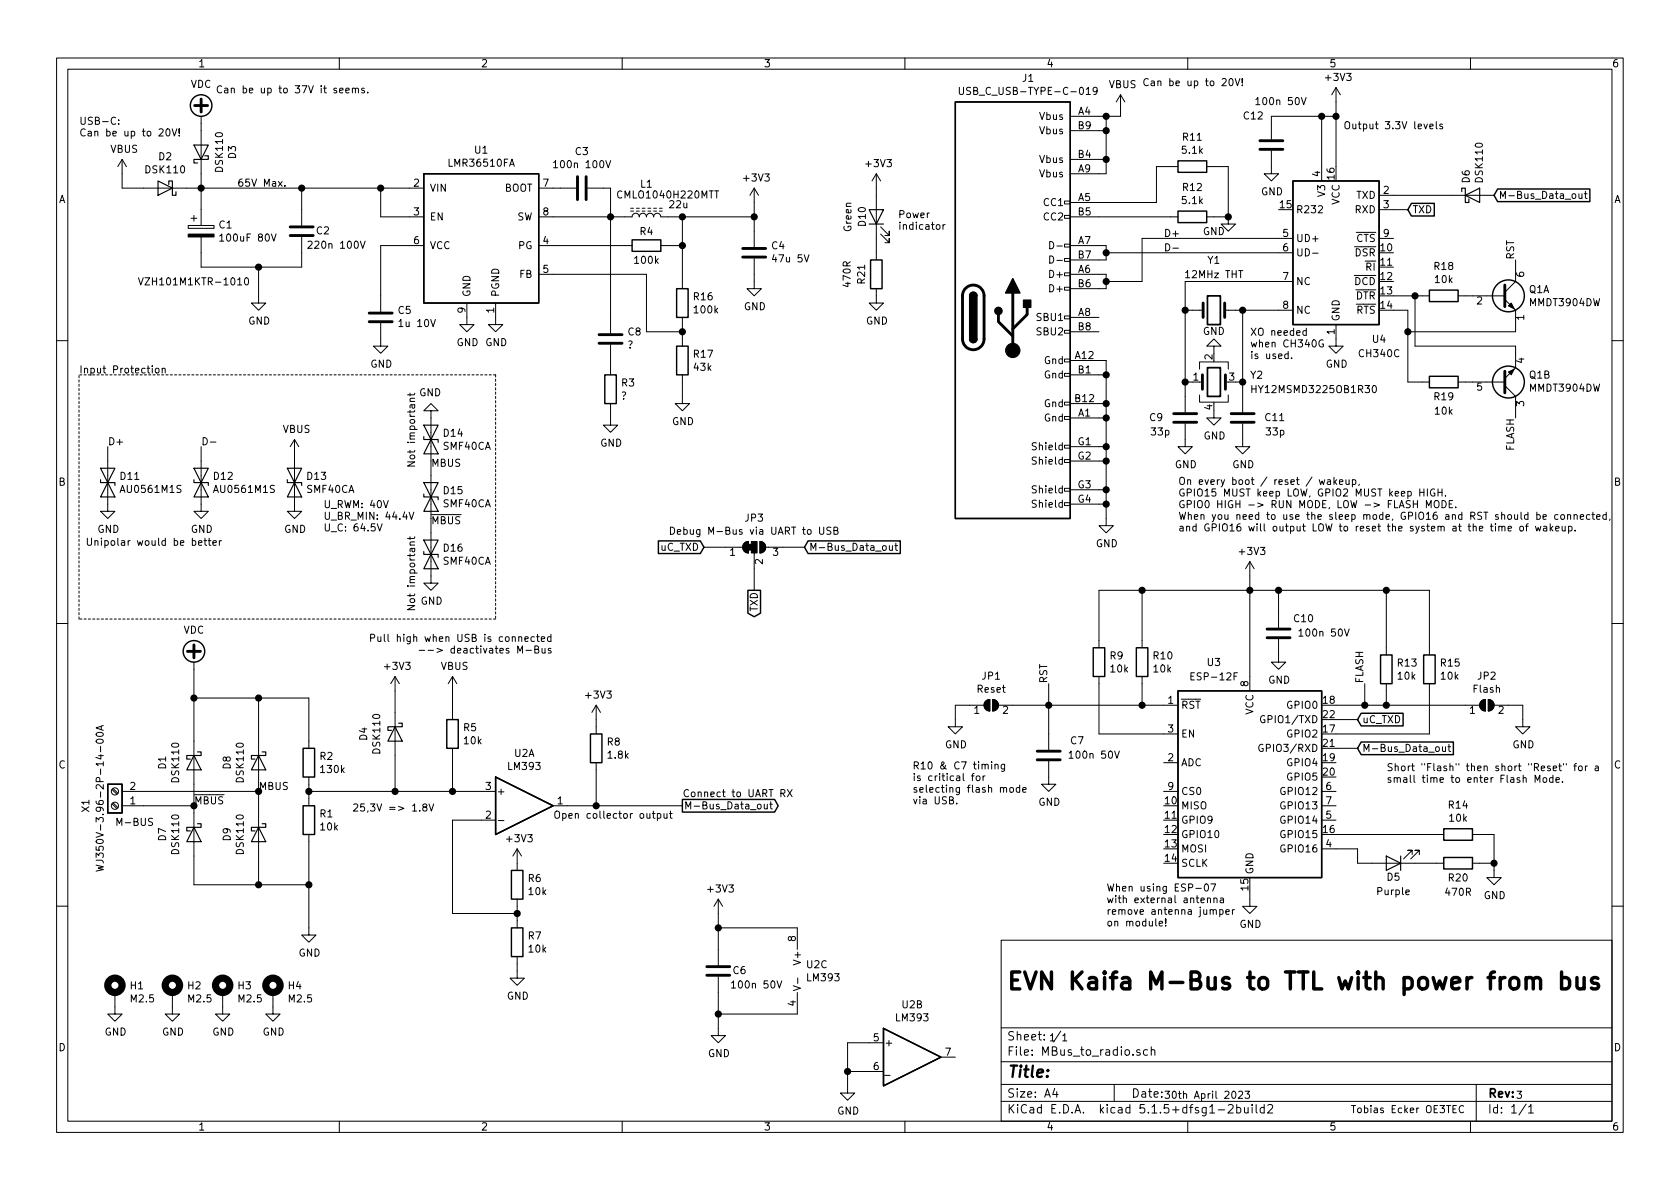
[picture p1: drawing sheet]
<svg xmlns="http://www.w3.org/2000/svg" width="297mm" height="210mm" viewBox="0 0 297 210" stroke-linecap="round" stroke-linejoin="round" font-family="sans-serif">
<g fill="none" stroke="#000" stroke-width=".18">
<path d="M10 10.3h277v189.9h-277zM12 12.2h273v186.1h-273zM60 10.3v1.9M60 16l.7-.1-.1-.3h-.4l-.2 .2 .1 .6h.5M61.1 16l.6-.1v-.3h-.4l-.2 .2 .1 .6h.5M62.3 15.7l.2-.1h.3v.8M62.3 15.6v.8M62.8 15.8l.2-.2h.3l.1 .8M64.4 15.6h-.3l-.2 .2 .1 .1 .4 .2v.3h-.5M65 16.3v.1M110 10.3v1.9M160 10.3v1.9"/>
<path d="M169.6 15.4v1.1l.2 .2h.4l.2-.2v-1.1M194 16l-.2 .2h-.3l-.2-.2v-.4l.2-.2h.3l.2 .3a.97 .97 0 0 1-.2 1h-.4M198.1 16.8v3.8h-8.9M198.1 16.8l-.7 1.2M198.1 16.8l.8 1.2M210 10.3v1.9M216.1 14l.5-.1 .2 .3-.8 1h.8M217.4 14l.2-.1a.69 .69 0 0 1 .4 .6 .69 .69 0 0 1-.4 .7l-.3-.3v-.2zM218.4 13.9l.4 1.3 .4-1.3M219.7 15v.2M219.7 13.9v.8M222 17.6l.4-.4v1.3"/>
<path d="M222 18.5h.8M230.1 17.2l.4 1.3 .4-1.3M236.2 15.5v14M236.2 15.5l-.7 1.3M236.2 15.5l.8 1.3M260 10.3v1.9M20.4 20.8a.6 .6 0 0 0-.8 .5 .6 .6 0 0 0 .6 .7l.2-.1M21 21.9v.1M21 21.2v.1M21.6 28.2v5.1h53.3M21.6 28.2l-.8 1.3M21.6 28.2l.8 1.3"/>
<path d="M28.1 22.9l.5-.1 .3 .3-.8 .9h.8M29.5 22.9l.1-.1a.69 .69 0 0 1 .5 .6 .69 .69 0 0 1-.5 .6l-.2-.2-.1-.2zM30.4 22.8l.4 1.2 .5-1.2M31.7 23.9v.1M31.7 22.8v.8M33.3 39.9h4.5v.5h-4.5zM33.8 38.6h1M34.3 38.1v1M35.6 20.6v19.3M49.2 32.1l.7 .8M49.9 32.1l-.7 .8M50.4 32.8v.1"/>
<path d="M53.3 33.3v6.6M67.3 33.3v5h7.6M95.2 38.3h16.6a.63 .63 0 0 1 .6-.6 .63 .63 0 0 1 .6 .6 .63 .63 0 0 1 .7-.6 .63 .63 0 0 1 .6 .6 .63 .63 0 0 1 .6-.6 .63 .63 0 0 1 .7 .6 .63 .63 0 0 1 .6-.6 .63 .63 0 0 1 .6 .6h16.5M95.2 33.3h6.7M97.9 28.7l.3-.3v1.3M97.9 29.7h.7M103.9 33.3h4v25.6M107.1 28.4l.4 1.3 .5-1.3M111.5 37.3h.5M111.5 36.8h.5M112.5 37.3h.5M112.5 36.8h.5"/>
<path d="M113.5 37.3h.5M113.5 36.8h.5M114.6 37.3h.5M114.6 36.8h.5M115.6 37.3h.5M115.6 36.8h.5M116.6 37.3h.5M116.6 36.8h.5M120.6 38.3v12.7M133.3 33.3v10.4M133.3 33.3l-.7 1.2M133.3 33.3l.8 1.2"/>
<path d="M154.9 30.7v15.3M154.9 30.7l-.7 1.3M154.9 30.7l.8 1.3M165.6 39.8l.2-.1 .3 .1 .1 .5-.1 .2-.3 .1-.2-.2zM166.7 39.7v.9M167.1 39.7l-.4 .2M188.2 38.1h1v.5h-1zM188.2 35.6h1v.5h-1zM189.2 38.3h19.1M189.2 28.2h6.4M189.2 23.1h6.4M195.6 20.6v10.1h-6.4"/>
<path d="M208.3 29.5h-3.8v6.3h-15.3M213.4 38.3h3.8M213.4 29.5h3.8v8.8M217.2 38.3v1.3h1.2l-1.2 1.3-1.3-1.3h1.3M224.8 26.7v4h1.3l-1.3 1.3-1.3-1.3h1.3M233.7 20.6v11.4M236.2 20.6h-11.4v4M243.8 34.5h20.4M243.8 37.1h5.1M252.8 22.3l.6-.1-.1-.2-.3-.1-.2 .2 .1 .6h.4M253.9 21.5v1.1l.2 .2M255 22l-.3-.1-.1 .2v.2l.4 .1v.3h-.4"/>
<path d="M279.2 34.3v.7l.3 .1 .2-.1M279.7 34.3v.8M280.1 34.3h.5M280.3 33.8v1.1l.3 .2M24.5 49.1l.4 1.3 .4-1.3M35.6 41.9v5.3h17.7v-5.3M38.8 41.7l.4-.3v1.2M38.8 42.6h.8M43.4 49.2l.1-.1a.69 .69 0 0 1 .5 .7 .69 .69 0 0 1-.5 .6l-.2-.2-.1-.3zM45.7 47.2v6.4h1.3l-1.3 1.3-1.3-1.3h1.3M48 41.4l.4 1.2 .4-1.2M54.5 42.8l.4-.2 .3 .4-.8 .9h.8"/>
<path d="M63.7 42.6l.4 1.3 .5-1.3M67.3 57.1v4.1h1.3l-1.3 1.3-1.3-1.3h1.3M74.9 43.4h-7.6v11.7M82.5 53.6v3.8h1.3l-1.3 1.3-1.2-1.3h1.2M87.6 53.6v3.8h1.3l-1.3 1.3-1.2-1.3h1.2M95.2 43.4h16.6M95.2 48.5h19.1v10.2h6.3M116.8 43.4h3.8M120.6 56.1v5.1M133.3 45.7v5.3h1.3l-1.3 1.3-1.2-1.3h1.2M154.9 51v2.6h1.3l-1.3 1.3-1.2-1.3h1.2M155.7 41.4l1.5 1.5v-.7v.7h-.7"/>
<path d="M155.7 40.1l1.5 1.6v-.8v.8h-.7M185.6 42.7a.64 .64 0 0 1 .7 .7 .64 .64 0 0 1-.7 .6zM185.6 45.3a.64 .64 0 0 1 .7 .6 .64 .64 0 0 1-.7 .6zM186.9 43.5h.9M186.9 46h.9M188.2 58.4h1v.5h-1zM188.2 55.9h1v.5h-1zM188.2 50.8h1v.5h-1zM188.2 48.3h1v.5h-1zM188.2 45.7h1v.5h-1zM188.2 43.2h1v.5h-1zM189.2 43.4h6.4v2.6h-6.4"/>
<path d="M189.2 48.5h6.4v2.5h-6.4M189.2 56.1h5.1M189.2 58.7h5.1M195.6 44.7h33M206.1 43.1a.64 .64 0 0 1 .7 .6 .64 .64 0 0 1-.7 .7zM207.4 43.9h1M209.5 54.9h3.2M216.5 54.9h12.1M219.7 54.9v18M228.6 49.8h-19.1v23.1M228.6 42.2h-26.7v7.6h-6.3M231 58.5h-.4l-.2 .2 .1 .6h.5"/>
<path d="M231 58v1.3M232.1 44.8h.9M236.2 57.4v3.8h1.3l-1.3 1.3-1.3-1.3h1.3M243.8 42.2h2.6M246.4 54.9h2.5v12.7h3.8M246.4 52.3h6.3M250.2 52.3v8.9h17.8v3.8l-1.9 1.9M257.8 52.3h8.3M266.1 53l1.9 1.9v3.8h-19.1M268 46v3.8l-1.9 1.9M10 60.2h2M19 79v11.4h1.3l-1.3 1.3-1.2-1.3h1.2"/>
<path d="M26.9 64.7v.1M26.9 65.1v.9M27.6 65.2l.3-.1 .2 .1-.1 .7-.3 .1-.2-.2v-.5zM28.7 65.2l.2-.1 .3 .1v.8M28.7 65.1v.9M35.6 79v11.4h1.2l-1.2 1.3-1.3-1.3h1.3M35.9 77.4a.64 .64 0 0 1 .8 .6 .64 .64 0 0 1-.8 .7zM37.2 78.2h1M52.1 77.7v12.7h1.2l-1.2 1.3-1.3-1.3h1.3M52.1 77.7l-.8 1.3M52.1 77.7l.7 1.3M72.5 69.5v.5"/>
<path d="M72.5 71h.8M72.8 71.6v.4l.2 .2 .3-.1v-.5M73.3 71.6h-.8v.5M73.3 70.4l-.8 .1v.3l.1 .2M73.3 69.5l-.1 .3h-1.1M76.2 72.6h1.3l-1.3-1.2-1.3 1.2h1.3v30.5h1.3l-1.3 1.3-1.3-1.3h1.3M107.9 71.4v3.8h1.3l-1.3 1.2-1.2-1.2h1.2M107.9 61v5.3M120.6 66.3v5.1h1.3l-1.3 1.2-1.2-1.2h1.2M188.2 78.7h1v.5h-1zM188.2 73.7h1v.5h-1zM188.2 71.1h1v.5h-1z"/>
<path d="M188.2 66h1v.5h-1zM188.2 63.5h1v.5h-1zM189.2 63.7h6.4v29.3h1.2l-1.2 1.2-1.3-1.2h1.3M189.2 73.9h6.4M189.2 66.3h6.4M189.2 71.4h6.4M189.2 79h6.4M209.5 74.9v4.1h1.3l-1.3 1.3-1.2-1.3h1.2M209.5 67.6h1.3M212.1 69.8v1.3h5.1v-1.3M212.1 65.3v-1.3h5.1v1.3M212.1 67.6h.5"/>
<path d="M214.6 61.2h1.3l-1.3-1.3-1.2 1.3h1.2v1.3M214.6 72.6v1.3h1.3l-1.3 1.3-1.2-1.3h1.2M216.7 67.6h.5M218.4 67.6h1.3M219.7 74.9v4.1h1.3l-1.3 1.3-1.3-1.3h1.3M221.3 68.2v1.2M221.3 68.8h.8M227.8 62.6h-.4l-.2 .2 .1 .6h.5M227.8 62.1v1.3M228.4 63.3v.1M233.9 60.2a.59 .59 0 0 0-.7 .5 .59 .59 0 0 0 .7 .6l.1-.5h-.2M242.7 68.3l.2-.1a.67 .67 0 0 1 .5 .6 .67 .67 0 0 1-.5 .6l-.3-.4z"/>
<path d="M257.8 67.6h8.3M266.1 68.2l1.9 1.9v3.8M285 60.2h2M15.4 95.2v1l.3 .2h.4l.1-.2v-1M16.8 95.7l.2-.1 .3 .1v.7M16.8 95.6v.8M17.9 95.2v.1M17.9 95.6v.8M38.8 95.6v.8M39.2 95.6l-.4 .2M66.7 92.6l.4 1.3 .5-1.3M67.8 88.5l.4 1.3 .5-1.3"/>
<path d="M72.3 90.6l.4 1.2 .5-1.2M72.5 96.4h.8M72.5 94.9v.5M72.8 97v.4l.2 .2 .3-.1v-.5M73.3 97h-.8v.5M73.3 95.8l-.8 .1v.3l.1 .2M73.3 94.9l-.1 .3h-1.1M118.5 93.2a.64 .64 0 0 1 .8 .6 .64 .64 0 0 1-.8 .7zM119.8 94.1l.6-.2-.1-.2-.4-.1-.1 .2v.6h.5M124.5 96.8h6.8M131.7 96l.6-.2v2a1.02 1.02 0 0 1-.9-.7 1.02 1.02 0 0 1 .3-1.1zM133.3 97.8v6.6"/>
<path d="M134.4 95.8a1.02 1.02 0 0 1 1 1 1.02 1.02 0 0 1-1 1zM135.4 96.8h6.8M146.9 93.3l-.5-.1-.2 .3 .1 .3 .6 .2v.4l-.2 .1-.5-.1M147.4 93.8h.6l.1-.2v-.3l-.7-.1v1.3h.6l.1-.1 .1-.3-.3-.3M157.3 96.5v.8h.3l.2-.1M157.8 96.5v.8M158.2 96.5h.5M158.4 96.1v1l.3 .2M188.2 88.9h1v.5h-1zM188.2 86.4h1v.5h-1zM188.2 81.3h1v.5h-1zM189.2 81.5h6.4"/>
<path d="M189.2 86.6h6.4M189.2 89.1h6.4M221 99.3v22.9M221 99.3l-.8 1.3M221 99.3l.7 1.3M233.2 84.8l.3 .9 .3-.6 .2 .6 .2-.9M234.7 84.9h.5l.1 .8M235.3 85.1l-.5 .1-.2 .2 .2 .3 .5-.1M235.9 84.4v1.3M236 85.2l.3 .5M236.3 84.8l-.4 .5M236.8 85.2l.6-.1v-.2l-.4-.1-.2 .2 .1 .6h.5"/>
<path d="M238 84.8v.8l.3 .1 .2-.2M238.5 84.8v.9M239.1 84.9l.4-.1 .2 .3-.1 .5h-.5M239.1 84.8v1.3M240.3 85.6l-.1 .2M251 87.1h.8M251.8 86.5v1.2M252.2 89.8v-1.3l.4 .9 .4-.9v1.3M252.4 86.5v1.2M253.6 86.5a.59 .59 0 0 0-.7 .6 .59 .59 0 0 0 .7 .6l.1-.5h-.2M253.6 88.7l.3-.2a.45 .45 0 0 1 .5 .4v.5l-.1 .3h-.5a.92 .92 0 0 1-.2-1zM254.3 87.1h.7"/>
<path d="M254.3 86.5v1.2M255 88.5a.64 .64 0 0 1 .7 .6 .64 .64 0 0 1-.7 .7zM255 86.5v1.2M255.6 87.6v.1M256.2 89.1h.5M256.8 88.5h-.6v1.3h.6M257.4 89.7v.1M265 93.2l.2-.1h.3l.1 .8M265 93.1v.8M265.6 93.2l.1-.1h.3l.1 .8M266.6 93.5l.7-.1-.1-.3h-.4l-.2 .1 .1 .6h.5M268.8 93.1h.3l.2 .1 .1 .5-.2 .1-.3 .1-.1-.1z"/>
<path d="M269.7 93.1h.5M270.2 92.6l-.3 .2v1.1M271.5 93.1l.2 .8 .3-.6 .2 .6 .2-.8M271.7 91.1l.4-.1 .2 .2-.1 .6h-.5M271.7 90.6v1.2M272.8 91.4l.6-.1v-.2l-.4-.1-.2 .2 .1 .6h.5M272.9 93.1h.5l.1 .8M273.5 93.4h-.5l-.1 .2v.2h.6M274.1 92.6v1.3M274.2 93.4l.4 .5M274.6 93.1l-.5 .4M275.1 93.5l.6-.1-.1-.3h-.4l-.1 .1v.6h.5"/>
<path d="M275.5 91.1l-.4-.1-.2 .2 .1 .6h.5M276.1 91.1l.3-.1 .2 .2-.1 .6h-.3l-.3-.2zM276.2 93.1l.1 .7 .3 .1 .1-.1M276.7 93.1v.8M277.2 91.1l.1-.1 .3 .1 .1 .7M277.2 91v.8M277.3 93.1h.4l.3 .2-.2 .5h-.5M277.3 93.1v1.2M278.3 91.1l.2-.1 .3 .1 .1 .7M278.3 91v.8M278.5 93.8v.1M279.4 91.4l.6-.1v-.2l-.4-.1-.2 .2 .1 .6h.5"/>
<path d="M281.1 91.1l-.4-.1-.2 .2 .1 .6h.5M281.5 91h.4M281.6 90.6v1.1l.3 .1M282.3 91.4l.6-.1v-.2l-.4-.1-.2 .2 .1 .6h.5M284 91.1l-.4-.1-.2 .2 .1 .6h.5M284 90.6v1.2M284.7 91.8l-.1 .2M10 110.3h2M34.3 117.1v39.4h20.3M65.5 112.8h.6l.1-.5-.2-.1h-.5v1.2M66.8 112.6l.1 .8h.3l.1-.1M67.3 112.6v.8"/>
<path d="M67.9 112.2v1.1l.2 .1M68.6 112.2v1.1l.2 .1M69.8 119.6v20.3M69.8 119.6l-.7 1.3M69.8 119.6l.8 1.3M74.1 115h1M75.7 115h1M77.3 114.6l.9 .4-.9 .4M80 119.6v7.6M80 119.6l-.8 1.3M80 119.6l.8 1.3M97.4 112.6h-.4l-.2 .2 .1 .6h.5"/>
<path d="M97.4 114.7l-.3-.1-.2 .2 .1 .2 .4 .1v.3h-.5M97.4 112.2v1.2M194.3 114.5v-10.1h58.4v11.4M194.3 119.6v10.2h14M201.9 104.4v10.1M201.9 119.6v5.1M210.6 119.6h.4M211.2 119h-.6v1.2h.6M218.8 119h-.6v1.2M226.1 113v4.1h1.2l-1.2 1.3-1.3-1.3h1.3M226.1 104.4v6.6M229.7 111.6l.3-.4v1.3"/>
<path d="M229.7 112.5h.7M237.7 111.2l.4 1.3 .5-1.3M245.1 104.4v11.4M285 110.3h2M17.1 129.7a.75 .75 0 0 1 1.2 .2 .73 .73 0 0 1-1.3-.1zM17.1 130.8a.68 .68 0 0 1 1.2 .3 .72 .72 0 0 1-1.3-.1zM17.9 128.4v.6M18.3 128.3l-1.3 .4 1.3 .5M19.8 139.6l.9 .9M20 139.4l.9 .9M21.6 139.9h24.1v16.6M34.3 123.4h20.3v8.9"/>
<path d="M45.7 123.4v15.3M54.6 137.4v5.1M54.6 139.9h33M80 132.3v7.6M105.4 124.7l-.8 1.3M105.4 124.7v5.1M105.4 134.9v7.6M105.4 124.7l.8 1.3M139.2 139.6l.9 1.3M140.1 139.6l-.9 1.3M171.8 137.2h.4M172.2 136.8l-.3 .2v1"/>
<path d="M172.7 137.3l.3-.1 .3 .2-.1 .6h-.4l-.2-.2zM173.8 137.2v.8M174 124.7h-5.1v3.8h1.3l-1.3 1.3-1.3-1.3h1.3M174.2 135.3l.1-.2 .4 .1v.8M174.2 137.2l-.4 .2M174.3 123.9l.7-.2v2a1.02 1.02 0 0 1-1-.6 1.02 1.02 0 0 1 .3-1.2zM175.3 134.7v.1M175.3 135.1v.9M175.5 123.7a1.02 1.02 0 0 1 1 1 1.02 1.02 0 0 1-1 1zM175.9 135.3l.2-.2 .3 .1 .1 .8M175.9 135.1v.9M176.5 124.7h31.8"/>
<path d="M177.4 139.4l.2-.1h.3l.1 .8M177.6 135.1v1.2l-.2 .1-.3-.1M177.6 135.2l-.3-.1-.3 .3 .1 .5h.5M178.6 139.3h.3l.2 .1 .1 .5-.1 .1-.3 .1-.2-.1zM180.3 139.3h-.4l-.2 .2 .1 .5h.5M180.3 138.8v1.3M180.8 139.7l.6-.1v-.3h-.4l-.2 .1 .1 .6h.5M185.4 134.6v4.1h1.3l-1.3 1.2-1.3-1.2h1.3M185.4 120.9v11.7M189 133.2l.4-.4v1.3M189 134.1h.7M197.1 132.8l.4 1.3 .4-1.3"/>
<path d="M205.7 139.9h2.6M205.7 134.9h2.6M223.3 131.7a.59 .59 0 0 0-.8 .6 .59 .59 0 0 0 .8 .5v-.4h-.2M223.6 126.6a.59 .59 0 0 0-.7 .6 .59 .59 0 0 0 .7 .6v-.5h-.2M233.7 139.9h2.5M236.2 124.7h25.4M236.2 132.3h3.8M236.2 127.2h3.8M241.3 120.9v3.8M245.1 120.9v3.8M252.7 120.9v8.9h-16.5M255 132l.1 .8 .3 .1 .2-.1"/>
<path d="M255.6 132v.9M256 132h.5M256.2 131.6v1.1l.3 .2M261.8 124l.5-.3h.3v2a1.03 1.03 0 0 1-.9-.6 1.03 1.03 0 0 1 .1-1.1zM263.1 123.7a1.02 1.02 0 0 1 1.1 1 1.02 1.02 0 0 1-1.1 1zM264.2 124.7h5v3.8h1.3l-1.3 1.3-1.2-1.3h1.2M271.4 138.3v-1.2l.5 .9 .4-.9v1.2M272.9 137.6l.3-.1 .3 .2-.1 .6h-.4l-.1-.1zM274.6 137.6l-.4-.1-.2 .2 .1 .6h.5M274.6 137.1v1.2M274.6 135.9l.6-.1v-.3h-.4l-.2 .1 .1 .6h.5M275.1 137.9l.6-.1v-.2l-.4-.1-.2 .2 .1 .6h.5"/>
<path d="M275.6 135.5h.5M275.8 135v1.1l.3 .2M276.3 138.2v.1M276.4 135v.3M276.9 135v.3M278.3 135.5h.4M278.7 135l-.3 .2v1.1M279.2 135.5h.3l.2 .1v.6l-.4 .1-.2-.2zM280.3 135.5v.8M280.7 135.5l-.4 .2M282.1 135.5h.4l.1 .8M282.6 135.8h-.4l-.2 .2 .1 .2h.5"/>
<path d="M17 153l1.3 .3-1 .2 1 .3-1.3 .2M17 152.1h.9a.39 .39 0 0 1 .4 .5M19.8 142.2l.9 .8M20 142l.9 .8M21.6 142.5h12.7M27 144.8l-.5-.1-.3 .3 .2 .3 .5 .2v.3l-.2 .2-.5-.1M54.6 147.6v17.7h1.3l-1.3 1.3-1.3-1.3h1.3M74.2 143.3v.1M75 142.7l-.2-.1v-.3l.4-.1 .3 .2-.1 .2-.5 .2-.1 .1v.4l.2 .1h.4l.1-.2v-.3l-.3-.2M75.8 142.2l.5 1.2 .4-1.2M87.6 145h-7.6v16.5h11.4M88.1 145.1h1"/>
<path d="M91.4 150.1v3.8M91.4 159v5.1M91.4 150.1l-.7 1.3M91.4 150.1l.8 1.3M97.8 142.5h22.8M115.3 143.9h.5M115.5 143.4v1.1l.3 .2M116.2 143.9h.4l.2 .2-.1 .5h-.5M116.2 143.9v1.2M117.4 143.9v.7l.4 .1 .1-.1M117.9 143.9v.8M118.4 143.9h.4"/>
<path d="M118.5 143.4v1.1l.3 .2M127 159l-.8 1.3M127 159v11.7M127 159l.8 1.3M135.1 142.2l.1 .8h.3l.2-.1M135.7 142.2v.8M136.1 142.2h.5M136.3 141.8v1.1l.3 .1M138.1 140.3l.6-.1v-.5l-.1-.1h-.5v1.3M138.4 140.3l.4 .6M169.2 142v.2M211.4 157.1h1"/>
<path d="M213.1 156.4l.1-.1a.67 .67 0 0 1 .5 .6 .67 .67 0 0 1-.5 .7l-.3-.5zM213.5 158.9l.2-.1h.3v.8M213.5 158.8v.8M214.1 156.3h.8l-.5 1.3M214.6 158.9l.2-.1h.3l.1 .8M214.6 158.8v.8M215.8 158.8h.5v.8M216.3 159.1l-.4 .1-.2 .1 .1 .3h.5M221 157.7v2.6h1.2l-1.2 1.2-1.3-1.2h1.3M233.7 150.1h6.3v2.5h15.3M233.7 142.5h2.5M233.7 145h2.5"/>
<path d="M236.2 147.6h19.1M249.7 151.1v-.7h-.8h.8l-1.5 1.5M251 151.1v-.7h-.8h.8l-1.6 1.5M260.3 147.6h3.9v7.6h1.2l-1.2 1.3-1.3-1.3h1.3M260.3 152.6h3.9M10 160.2h2M20.3 175.5v3.8h1.3l-1.3 1.3-1.3-1.3h1.3M30.5 175.5v3.8h1.2l-1.2 1.3-1.3-1.3h1.3M39.4 175.5v3.8h1.2l-1.2 1.3-1.3-1.3h1.3M48.3 175.5v3.8h1.2l-1.2 1.3-1.3-1.3h1.3M91.4 169.2v3.8h1.3l-1.3 1.2-1.2-1.2h1.2M127 172.7v10.4h1.3l-1.3 1.3-1.3-1.3h1.3"/>
<path d="M127 164.1h14v3.8M129.3 173.8l.4-.3v1.2M129.3 174.7h.7M137.4 173.5l.4 1.2 .4-1.2M140.3 174.3l1.2 .4-1.2 .5M141 175.5v3.8h-14M141 172.9v1M177 166.3h108v32h-108zM205 163.3l.6-.1-.1-.2-.4-.1-.1 .2v.6h.5M206.1 163.6v.1M206.1 162.5v.8M214.5 161l.2-.1h.3l.1 .8"/>
<path d="M215.7 160.9h.3l.3 .2-.1 .5h-.5M215.7 160.9v1.2M216.7 161.3l.6-.1v-.3h-.4l-.2 .1 .1 .6h.5M217.9 160.9v.8M218.3 160.9h-.3l-.1 .2M285 160.2h2M60 198.3v1.9M110 198.3v1.9M149.9 189.5h6.3M156.2 184.4h-6.3v8.9h1.2l-1.2 1.3-1.3-1.3h1.3M160 198.3v1.9M166.4 186.9h2.5"/>
<path d="M177 194.8h108M177 191.8h108M177 187.8h108M177 181.8h108M186.5 192.5l-.4 1h1M186.8 193v1M187.9 183.2l.4-.4v1.3M187.9 184.1h.7M197 191.8v3M201.5 185.7a.37 .37 0 0 0-.5 .1v.2l.5 .2 .1 .1-.2 .3-.4-.1M202.9 185.7l-.4-.1-.3 .3 .1 .6 .2 .1 .4-.1M203.6 185.7a.37 .37 0 0 1 .6 .1v.8"/>
<path d="M203.6 185.1v1.5M210 198.3v1.9M215.4 196.3h1.1M217.2 195.5l.2-.2h.4l.2 .5-.9 1h.9M218 193h.1a.67 .67 0 0 1 .4 .6 .67 .67 0 0 1-.4 .6 .83 .83 0 0 1-.1-1.2zM218.7 195.9l.4-.1 .3 .3-.1 .6h-.6M218.7 195.3v1.5M219 193.1l.5-.1 .2 .3v.2l-.8 .7h.8M220 195.8l.1 .9 .3 .1 .3-.1M220.1 193h.8l-.4 .4 .4 .2v.4l-.2 .2-.6-.1M220.7 195.8v1M221.4 195.3v.2"/>
<path d="M221.4 195.8v1M222.1 195.3v1.3l.2 .2M223.5 195.9l-.4-.1-.3 .3 .1 .6 .2 .1 .4-.1M223.5 195.3v1.5M224.2 195.5l.2-.2h.3l.3 .5-.9 1h.9M256.9 196.1h.4M257.5 195.5h-.6v1.3h.6M258.8 195.6a.6 .6 0 0 0-.9 .5 .6 .6 0 0 0 .6 .7l.3-.2M260 198.3v1.9M261 191.8v6.5M269.8 195.2l-1.2 2M270.3 195.8l.4-.5v1.5"/>
<path d="M270.3 196.8h.8"/>
<circle cx="20.3" cy="139.9" r=".63"/>
<circle cx="20.3" cy="142.5" r=".63"/>
</g>
<g fill="none" stroke="#000" stroke-width=".51">
<path d="M34.4 18.7h2.3M35.6 17.5v2.3M102.1 31.2v4.1M103.6 31.2v4.1M222.8 24.9h4M222.8 26.4h4M51.3 40.1h4.1M51.3 41.7h4.1M65.3 55.4h4M65.3 56.9h4M105.9 59.2h4.1M131.3 43.9h4.1"/>
<path d="M131.3 45.5h4.1M170.6 51.1a1.9 1.9 0 0 1 2.1-.6 1.9 1.9 0 0 1 1.3 1.8v7.6a1.9 1.9 0 0 1-1.9 1.9 1.9 1.9 0 0 1-1.9-1.9v-7.7l.1-.5zM176.5 55.6v1.3l2.6 2.5M179.1 51.8v10.2M181.6 54.4v1.2l-2.5 2.6M212.7 53.6v2.5M216.5 53.6v2.5M266.1 50.4v3.8M105.9 60.7h4.1M207.5 73.1h4.1M207.5 74.7h4.1M212.6 66.3v2.5"/>
<path d="M216.7 66.3v2.5M217.7 73.1h4M217.7 74.7h4M266.1 65.7v3.8M33.1 115.2h2.3M34.3 114v2.3M224 111.2h4.1M224 112.8h4.1M183.4 132.8h4.1M183.4 134.4h4.1M125 170.9h4M125 172.5h4"/>
</g>
<g fill="none" stroke="#000" stroke-width=".25">
<path d="M168.9 18h20.3v73.7h-20.3zM74.9 30.7h20.3v22.9h-20.3zM208.3 37.3h5.1v2.1h-5.1zM208.3 28.4h5.1v2.1h-5.1zM228.6 32h15.2v25.4h-15.2zM249.6 36h4v2.2h-4l-.7-1.1zM264.8 33.4h16.3v2.3h-16.3l-.6-1.2zM111.8 42.4h5v2h-5zM119.6 51h2.1v5.1h-2.1zM153.9 46h2.1v5h-2.1zM171.4 59.9a.63 .63 0 0 0 .7 .7 .63 .63 0 0 0 .6-.7M171.4 52.3a.63 .63 0 0 1 .7-.6 .63 .63 0 0 1 .6 .6"/>
<path d="M252.7 51.3h5.1v2h-5.1zM106.9 66.3h2.1v5.1h-2.1zM119.6 61.2h2.1v5.1h-2.1zM252.7 66.5h5.1v2.1h-5.1zM116.4 95.7h7.4l.7 1.1-.7 1.1h-7.4zM142.9 95.7h16.3v2.2h-16.3l-.7-1.1zM132.2 104.4h2.3v4l-1.2 .7-1.1-.7zM193.3 114.5h2v5.1h-2zM200.9 114.5h2v5.1h-2zM244.1 115.8h2v5.1h-2zM251.7 115.8h2v5.1h-2zM19 138.7h2.6v5.1h-2.6z"/>
<path d="M53.6 132.3h2v5.1h-2zM79 127.2h2v5.1h-2zM87.6 137.4l10.2 5.1-10.2 5.1zM104.4 129.8h2v5.1h-2zM208.3 122.2h25.4v33h-25.4zM240.7 126.1h7.4v2.3h-7.4l-.7-1.2zM240.7 131.2h16.3v2.2h-16.3l-.7-1.1zM53.6 142.5h2v5.1h-2zM90.4 153.9h2.1v5.1h-2.1zM120.6 141.4h16.4l.6 1.1-.6 1.1h-16.4zM255.3 146.6h5v2h-5zM255.3 151.6h5v2.1h-5z"/>
<path d="M90.4 164.1h2.1v5.1h-2.1zM156.2 181.9l10.2 5-10.2 5.1z"/>
<circle cx="35.6" cy="18.7" r="1.9"/>
<circle cx="266.7" cy="52.3" r="2.82"/>
<circle cx="266.7" cy="67.6" r="2.82"/>
<circle cx="34.3" cy="115.2" r="1.9"/>
</g>
<g fill="none" stroke="#000" stroke-width=".2">
<path d="M27.9 32l2.6 1.3-2.6 1.2zM29.8 32.6v-.6h.7v2.5h.6v-.6M34.3 25.6h2.5l-1.2 2.6zM36.2 27.6h.6v.6h-2.5v.6h.6M153.7 37.1h2.5l-1.3 2.5zM153.7 39.6h2.5M258.4 33.9v-.6h.7v2.5h.6v-.6M259.1 34.5l2.5-1.2v2.5zM74.9 75.2h2.6l-1.3 2.5zM74.9 77.2v.5h2.6v.5M76.2 77.7l1.3 2.6h-2.6zM17.8 82.8h2.5l-1.3 2.5z"/>
<path d="M17.8 84.8v.5h2.5v.5M19 85.3l1.3 2.6h-2.5zM34.3 82.8h2.5l-1.2 2.5zM34.3 84.8v.5h2.5v.5M35.6 85.3l1.2 2.6h-2.5zM50.8 82.8h2.5l-1.2 2.5zM50.8 84.8v.5h2.5v.5M52.1 85.3l1.2 2.6h-2.5zM74.9 85.3h2.6l-1.3 2.6zM74.9 87.4v.5h2.6v.5M74.9 95.5h2.6l-1.3 2.5zM74.9 97.5v.5h2.6v.5"/>
<path d="M76.2 87.9l1.3 2.5h-2.6zM76.2 98l1.3 2.6h-2.6zM34.3 133.6l1.3 2.5h-2.6zM34.9 133h.7v.6h-2.6v.6h.7M45.7 133.6l1.3 2.5h-2.6zM46.4 133h.6v.6h-2.6v.6h.7M69.8 128.5l1.3 2.6h-2.5zM70.5 127.9h.6v.6h-2.5v.7h.6M34.3 146.3l1.3 2.5h-2.6zM34.9 145.7h.7v.6h-2.6v.6h.7M45.7 146.3l1.3 2.5h-2.6zM46.4 145.7h.6v.6h-2.6v.6h.7"/>
<path d="M245.1 151.4l2.5 1.2-2.5 1.3zM247.6 151.4v2.5"/>
</g>
<path d="M213.5 52.3h2.3v5.1h-2.3zM213.5 65h2.3v5.1h-2.3z" fill="none" stroke="#000" stroke-width=".3"/>
<g fill="#000" stroke="#000" stroke-width=".18">
<path d="M33.3 41.4h4.5v.5h-4.5zM266.7 54.1l.5-.5 .5 1zM266.7 65.8l1-.5-.5 1zM131.7 96l.6-.2v2a1.02 1.02 0 0 1-.9-.7 1.02 1.02 0 0 1 .3-1.1zM132.3 96.3h.5v1h-.5zM132.8 95.8h1.1v2h-1.1zM134.4 95.8a1.02 1.02 0 0 1 1 1 1.02 1.02 0 0 1-1 1zM174.3 123.9l.7-.2v2a1.02 1.02 0 0 1-1-.6 1.02 1.02 0 0 1 .3-1.2zM175.5 123.7a1.02 1.02 0 0 1 1 1 1.02 1.02 0 0 1-1 1zM261.8 124l.5-.3h.3v2a1.03 1.03 0 0 1-.9-.6 1.03 1.03 0 0 1 .1-1.1zM263.1 123.7a1.02 1.02 0 0 1 1.1 1 1.02 1.02 0 0 1-1.1 1z"/>
<circle cx="179.1" cy="62" r="1.27"/>
</g>
<g fill="none" stroke="#000" stroke-width="1.3">
<circle cx="20.3" cy="174.2" r="1.27"/>
<circle cx="30.5" cy="174.2" r="1.27"/>
<circle cx="39.4" cy="174.2" r="1.27"/>
<circle cx="48.3" cy="174.2" r="1.27"/>
</g>
<g fill="#000" stroke="#000" stroke-width=".25">
<path d="M171.4 59.9h1.3a.63 .63 0 0 1-.6 .7 .63 .63 0 0 1-.7-.7zM171.4 52.3h1.3v7.6h-1.3zM171.6 51.9a.63 .63 0 0 1 .7-.2 .63 .63 0 0 1 .4 .6h-1.3zM179.1 49.3l1.2 2.5h-2.5zM181 53.1h1.2v1.3h-1.2z"/>
<circle cx="35.6" cy="33.3" r=".51"/>
<circle cx="53.3" cy="33.3" r=".51"/>
<circle cx="67.3" cy="33.3" r=".51"/>
<circle cx="108" cy="38.3" r=".51"/>
<circle cx="120.7" cy="38.3" r=".51"/>
<circle cx="133.4" cy="38.3" r=".51"/>
<circle cx="195.6" cy="20.6" r=".51"/>
<circle cx="195.6" cy="23.1" r=".51"/>
<circle cx="195.6" cy="28.2" r=".51"/>
<circle cx="217.2" cy="38.3" r=".51"/>
<circle cx="233.7" cy="20.6" r=".51"/>
<circle cx="236.2" cy="20.6" r=".51"/>
<circle cx="45.7" cy="47.2" r=".51"/>
<circle cx="120.7" cy="58.7" r=".51"/>
<circle cx="120.7" cy="43.4" r=".51"/>
<circle cx="176.5" cy="55" r=".63"/>
<circle cx="195.6" cy="44.7" r=".51"/>
<circle cx="195.6" cy="49.8" r=".51"/>
<circle cx="209.6" cy="54.9" r=".51"/>
<circle cx="219.7" cy="54.9" r=".51"/>
<circle cx="248.9" cy="58.7" r=".51"/>
<circle cx="250.2" cy="52.3" r=".51"/>
<circle cx="195.6" cy="66.3" r=".51"/>
<circle cx="195.6" cy="79" r=".51"/>
<circle cx="195.6" cy="73.9" r=".51"/>
<circle cx="195.6" cy="71.4" r=".51"/>
<circle cx="209.6" cy="67.6" r=".51"/>
<circle cx="219.7" cy="67.6" r=".51"/>
<circle cx="195.6" cy="86.6" r=".51"/>
<circle cx="195.6" cy="89.1" r=".51"/>
<circle cx="195.6" cy="81.5" r=".51"/>
<circle cx="201.9" cy="104.4" r=".51"/>
<circle cx="221" cy="104.4" r=".51"/>
<circle cx="226.1" cy="104.4" r=".51"/>
<circle cx="245.1" cy="104.4" r=".51"/>
<circle cx="34.3" cy="123.4" r=".51"/>
<circle cx="45.7" cy="123.4" r=".51"/>
<circle cx="45.7" cy="139.9" r=".51"/>
<circle cx="54.6" cy="139.9" r=".51"/>
<circle cx="69.9" cy="139.9" r=".51"/>
<circle cx="80" cy="139.9" r=".51"/>
<circle cx="185.4" cy="124.7" r=".51"/>
<circle cx="201.9" cy="124.7" r=".51"/>
<circle cx="241.3" cy="124.7" r=".51"/>
<circle cx="245.1" cy="124.7" r=".51"/>
<circle cx="34.3" cy="142.5" r=".51"/>
<circle cx="45.7" cy="156.5" r=".51"/>
<circle cx="54.6" cy="156.5" r=".51"/>
<circle cx="105.4" cy="142.5" r=".51"/>
<circle cx="264.2" cy="152.6" r=".51"/>
<circle cx="91.4" cy="161.5" r=".51"/>
<circle cx="127" cy="179.3" r=".51"/>
<circle cx="127" cy="164.1" r=".51"/>
<circle cx="149.9" cy="189.5" r=".51"/>
</g>
<path d="M87.6 66.3h-73.6M87.6 66.3v43.2M14 109.5v-43.2M87.6 109.5h-73.6" fill="none" stroke="#000" stroke-width=".18" stroke-dasharray=".4 .4"/>
<path d="M269.8 173.1a.73 .73 0 0 1 1.3 .2v1.6M269.8 172.9v2M271.1 173.3l.1-.3 .3-.1h.5l.2 .1 .2 .3v1.6M276.1 173l.3-.1h.5l.5 .2 .1 .4v.8l-.3 .4-.3 .2h-.5l-.3-.2M276.1 171.9v3M278.8 172.9v1.5l.1 .3a.81 .81 0 0 0 1.2-.1M280.1 172.9v2M282.5 173a.7 .7 0 0 0-1.1 .3l.1 .4 1 .3 .2 .3-.2 .4-.3 .2h-.5l-.3-.2" fill="none" stroke="#000" stroke-width=".61"/>
<text font-size="4.2" x="177.8" y="175">EVN Kaifa M-Bus to TTL with power from bus</text>
<text font-size="2.8" x="178" y="190.5">Title:</text>
<g font-size="2.1">
<text x="178" y="184">Sheet: /</text>
<text x="178" y="186.7">File: MBus_to_radio.sch</text>
<text x="178" y="196.9">KiCad E.D.A. kicad 5.1.5+dfsg1-2build2</text>
<text x="178" y="194.1">Size: A4</text>
<text x="200" y="194.1">Date:</text>
<text x="263" y="194.1">Rev:</text>
<text x="263" y="196.9">Id: 1/1</text>
</g>
<g font-size="1.8">
<text x="35" y="11.9">1</text>
<text x="85" y="11.9">2</text>
<text x="135" y="11.9">3</text>
<text x="185" y="11.9">4</text>
<text x="235" y="11.9">5</text>
<text x="285" y="11.9">6</text>
<text x="33.7" y="15.5">VDC</text>
<text x="38.1" y="16.5">Can be up to 37V it seems.</text>
<text x="171.1" y="16.8">USB_C_USB-TYPE-C-019</text>
<text x="180.8" y="14.5">J1</text>
<text x="196.1" y="15.6">VBUS Can be up to 20V!</text>
<text x="234.5" y="14.3">+3V3</text>
<text x="14" y="22.1">USB-C:</text>
<text x="183.9" y="21.2">Vbus</text>
<text x="183.9" y="23.7">Vbus</text>
<text x="190.7" y="20.3">A4</text>
<text x="190.7" y="22.9">B9</text>
<text x="220" y="21.1">C12</text>
<text x="222.6" y="18.6">100n 50V</text>
<text x="237.5" y="22.9">Output 3.3V levels</text>
<text x="14" y="24.1">Can be up to 20V!</text>
<text x="19.5" y="27">VBUS</text>
<text x="28.1" y="28.3">D2</text>
<text x="41.7" y="28" transform="rotate(-90 41.7 28)">D3</text>
<text x="79.6" y="29.5">LMR36510FA</text>
<text x="84" y="27.2">U1</text>
<text x="98.6" y="29.7">100n 100V</text>
<text x="101.8" y="27.4">C3</text>
<text x="153.2" y="29.6">+3V3</text>
<text x="183.9" y="28.8">Vbus</text>
<text x="190.7" y="27.9">B4</text>
<text x="209.1" y="27.2">5.1k</text>
<text x="209.2" y="24.9">R11</text>
<text x="10.4" y="35.9">A</text>
<text x="25.9" y="30.7">DSK110</text>
<text x="39.4" y="30.2" transform="rotate(-90 39.4 30.2)">DSK110</text>
<text x="41.9" y="33">65V Max.</text>
<text x="73.2" y="33">2</text>
<text x="75.9" y="33.9">VIN</text>
<text x="89.1" y="33.9">BOOT</text>
<text x="96" y="33">7</text>
<text x="109.6" y="35.1">CMLO1040H220MTT</text>
<text x="113.3" y="33.2">L1</text>
<text x="131.6" y="32.1">+3V3</text>
<text x="183.9" y="31.4">Vbus</text>
<text x="190.7" y="35.6">A5</text>
<text x="190.7" y="30.5">A9</text>
<text x="209.2" y="33.8">R12</text>
<text x="223" y="34.5">GND</text>
<text x="233.4" y="31.2" transform="rotate(-90 233.4 31.2)">4</text>
<text x="234.3" y="34.7" transform="rotate(-90 234.3 34.7)">V3</text>
<text x="236" y="31.7" transform="rotate(-90 236 31.7)">16</text>
<text x="239.8" y="35.2">TXD</text>
<text x="244.6" y="34.3">2</text>
<text x="259.9" y="32.3" transform="rotate(-90 259.9 32.3)">D6</text>
<text x="262.2" y="32.1" transform="rotate(-90 262.2 32.1)">DSK110</text>
<text x="264.9" y="35.2">M-Bus_Data_out</text>
<text x="285.4" y="35.9">A</text>
<text x="38.8" y="40.4">C1</text>
<text x="56" y="41.4">C2</text>
<text x="73.2" y="38.1">3</text>
<text x="75.9" y="39">EN</text>
<text x="91.4" y="39">SW</text>
<text x="96" y="38.1">8</text>
<text x="113.2" y="41.6">R4</text>
<text x="118.1" y="36.8">22u</text>
<text x="150.5" y="40.9" transform="rotate(-90 150.5 40.9)">Green</text>
<text x="153.1" y="39.9" transform="rotate(-90 153.1 39.9)">D10</text>
<text x="158.7" y="38.6">Power</text>
<text x="158.7" y="40.6">indicator</text>
<text x="184.7" y="36.4">CC1</text>
<text x="184.7" y="39">CC2</text>
<text x="190.7" y="38.1">B5</text>
<text x="205.7" y="41.9">D+</text>
<text x="209.1" y="36.1">5.1k</text>
<text x="212.7" y="41.6">GND</text>
<text x="226.4" y="36.8">15</text>
<text x="226.8" y="41.9">5</text>
<text x="229.1" y="37.7">R232</text>
<text x="236.9" y="36.2" transform="rotate(-90 236.9 36.2)">VCC</text>
<text x="239.6" y="37.7">RXD</text>
<text x="244.6" y="36.8">3</text>
<text x="244.6" y="41.9">9</text>
<text x="249.7" y="37.7">TXD</text>
<text x="39.4" y="42.7">100uF 80V</text>
<text x="55.1" y="44">220n 100V</text>
<text x="73.2" y="43.2">6</text>
<text x="75.9" y="44.1">VCC</text>
<text x="91.7" y="44.1">PG</text>
<text x="96" y="43.2">4</text>
<text x="112.3" y="46.7">100k</text>
<text x="136.5" y="44.1">C4</text>
<text x="136.9" y="46.4">47u 5V</text>
<text x="190.7" y="43.2">A7</text>
<text x="190.7" y="45.7">B7</text>
<text x="213.6" y="46.7">Y1</text>
<text x="226.8" y="44.4">6</text>
<text x="229.1" y="42.8">UD+</text>
<text x="229.1" y="45.3">UD-</text>
<text x="239.6" y="45.3">DSR</text>
<text x="239.8" y="42.8">CTS</text>
<text x="241.6" y="47.9">RI</text>
<text x="244.1" y="44.4">10</text>
<text x="244.1" y="47">11</text>
<text x="253.6" y="47.7">R18</text>
<text x="267.7" y="46" transform="rotate(-90 267.7 46)">RST</text>
<text x="25.8" y="50.5">VZH101M1KTR-1010</text>
<text x="83.2" y="52.6" transform="rotate(-90 83.2 52.6)">GND</text>
<text x="88.3" y="52.6" transform="rotate(-90 88.3 52.6)">PGND</text>
<text x="91.9" y="49.1">FB</text>
<text x="96" y="48.3">5</text>
<text x="122.7" y="53.1">R16</text>
<text x="150.4" y="50.6" transform="rotate(-90 150.4 50.6)">470R</text>
<text x="153" y="50.1" transform="rotate(-90 153 50.1)">R21</text>
<text x="185.9" y="49.1">D+</text>
<text x="185.9" y="51.7">D+</text>
<text x="190.7" y="48.3">A6</text>
<text x="190.7" y="50.8">B6</text>
<text x="209.9" y="49.2">12MHz THT</text>
<text x="226.8" y="49.5">7</text>
<text x="229.1" y="50.4">NC</text>
<text x="239.5" y="50.4">DCD</text>
<text x="239.7" y="53">DTR</text>
<text x="244.1" y="49.5">12</text>
<text x="244.1" y="52.1">13</text>
<text x="253.8" y="50.1">10k</text>
<text x="261.1" y="53.8">2</text>
<text x="269.5" y="49" transform="rotate(-90 269.5 49)">6</text>
<text x="270.3" y="51.8">Q1A</text>
<text x="43.9" y="57.4">GND</text>
<text x="70.4" y="55.5">C5</text>
<text x="70.9" y="57.8">1u 10V</text>
<text x="82.3" y="55.3" transform="rotate(-90 82.3 55.3)">9</text>
<text x="87.4" y="55.3" transform="rotate(-90 87.4 55.3)">1</text>
<text x="111.1" y="59.3">C8</text>
<text x="122.9" y="55.4">100k</text>
<text x="131.5" y="54.9">GND</text>
<text x="153.1" y="57.4">GND</text>
<text x="183.5" y="56.8">SBU1</text>
<text x="183.5" y="59.3">SBU2</text>
<text x="190.7" y="55.9">A8</text>
<text x="190.7" y="58.4">B8</text>
<text x="212.7" y="59.2">GND</text>
<text x="221" y="59.4">XO needed</text>
<text x="226.8" y="54.6">8</text>
<text x="229.1" y="55.5">NC</text>
<text x="236" y="59.2" transform="rotate(-90 236 59.2)">1</text>
<text x="236.9" y="56.9" transform="rotate(-90 236.9 56.9)">GND</text>
<text x="239.8" y="55.5">RTS</text>
<text x="244.1" y="54.6">14</text>
<text x="269.5" y="56.6" transform="rotate(-90 269.5 56.6)">1</text>
<text x="270.6" y="54.1">MMDT3904DW</text>
<text x="65.5" y="65">GND</text>
<text x="80.7" y="61.2">GND GND</text>
<text x="110.9" y="61.6">?</text>
<text x="122.7" y="63.3">R17</text>
<text x="122.8" y="65.6">43k</text>
<text x="184.7" y="64.4">Gnd</text>
<text x="190.1" y="63.5">A12</text>
<text x="214.4" y="63.6" transform="rotate(-90 214.4 63.6)">2</text>
<text x="221" y="61.4">when CH340G</text>
<text x="221" y="63.5">is used.</text>
<text x="234.4" y="65">GND</text>
<text x="240.5" y="63.2">CH340C</text>
<text x="242.7" y="60.6">U4</text>
<text x="269.5" y="64.2" transform="rotate(-90 269.5 64.2)">4</text>
<text x="14" y="66">Input Protection</text>
<text x="74.1" y="70.1">GND</text>
<text x="109.8" y="70.7">?</text>
<text x="109.9" y="68.3">R3</text>
<text x="184.7" y="66.9">Gnd</text>
<text x="190.1" y="71.1">B12</text>
<text x="190.7" y="66">B1</text>
<text x="211" y="67.3">1</text>
<text x="217.3" y="67.3">3</text>
<text x="221.1" y="67">Y2</text>
<text x="222" y="69.5">HY12MSMD3225OB1R30</text>
<text x="253.6" y="70.8">R19</text>
<text x="261.1" y="69.1">5</text>
<text x="269.5" y="71.9" transform="rotate(-90 269.5 71.9)">3</text>
<text x="270.4" y="66.9">Q1B</text>
<text x="270.6" y="69.3">MMDT3904DW</text>
<text x="50" y="76.5">VBUS</text>
<text x="78.5" y="77.2">D14</text>
<text x="118.8" y="75.2">GND</text>
<text x="184.7" y="74.5">Gnd</text>
<text x="184.7" y="72">Gnd</text>
<text x="190.7" y="73.7">A1</text>
<text x="203.3" y="74.5">C9</text>
<text x="203.6" y="77">33p</text>
<text x="212.8" y="77.7">GND</text>
<text x="214.4" y="72.5" transform="rotate(-90 214.4 72.5)">4</text>
<text x="223.8" y="74.5">C11</text>
<text x="224" y="77">33p</text>
<text x="253.8" y="73.3">10k</text>
<text x="19" y="78.7">D+</text>
<text x="73.4" y="82.8" transform="rotate(-90 73.4 82.8)">Not important</text>
<text x="76.2" y="82.5">MBUS</text>
<text x="78.4" y="79.5">SMF40CA</text>
<text x="106.1" y="79">GND</text>
<text x="182.9" y="79.6">Shield</text>
<text x="182.9" y="82.2">Shield</text>
<text x="190.6" y="78.7">G1</text>
<text x="190.6" y="81.3">G2</text>
<text x="207.7" y="82.8">GND</text>
<text x="217.9" y="82.8">GND</text>
<text x="267.7" y="79.8" transform="rotate(-90 267.7 79.8)">FLASH</text>
<text x="10.4" y="85.9">B</text>
<text x="21.3" y="84.9">D11</text>
<text x="21.6" y="87.2">AU0561M1S</text>
<text x="37.8" y="84.9">D12</text>
<text x="38.2" y="87.2">AU0561M1S</text>
<text x="54.3" y="87.2">SMF40CA</text>
<text x="54.4" y="84.9">D13</text>
<text x="57.1" y="89.9">U_RWM: 40V</text>
<text x="78.4" y="89.7">SMF40CA</text>
<text x="78.5" y="87.4">D15</text>
<text x="182.9" y="87.2">Shield</text>
<text x="182.9" y="89.8">Shield</text>
<text x="190.6" y="86.4">G3</text>
<text x="190.6" y="88.9">G4</text>
<text x="208.3" y="85.7">On every boot / reset / wakeup,</text>
<text x="208.3" y="87.8">GPIO15 MUST keep LOW, GPIO2 MUST keep HIGH.</text>
<text x="208.3" y="89.9">GPIO0 HIGH -&gt; RUN MODE, LOW -&gt; FLASH MODE.</text>
<text x="285.4" y="85.9">B</text>
<text x="17.2" y="94.2">GND</text>
<text x="33.7" y="94.2">GND</text>
<text x="50.2" y="94.2">GND</text>
<text x="57.1" y="91.9">U_BR_MIN: 44.4V</text>
<text x="57.1" y="94">U_C: 64.5V</text>
<text x="76.2" y="92.7">MBUS</text>
<text x="120.3" y="94.6">Debug M-Bus via UART to USB</text>
<text x="131.8" y="92.2">JP3</text>
<text x="208.3" y="91.9">When you need to use the sleep mode, GPIO16 and RST should be connected,</text>
<text x="208.3" y="94">and GPIO16 will output LOW to reset the system at the time of wakeup.</text>
<text x="18.6" y="96.5">Unipolar would be better</text>
<text x="78.4" y="99.9">SMF40CA</text>
<text x="78.5" y="97.6">D16</text>
<text x="116.8" y="97.4">uC_TXD</text>
<text x="129.1" y="98.3">1</text>
<text x="134.9" y="99.8" transform="rotate(-90 134.9 99.8)">2</text>
<text x="136.7" y="98.3">3</text>
<text x="143" y="97.4">M-Bus_Data_out</text>
<text x="193.8" y="96.8">GND</text>
<text x="219.3" y="98.1">+3V3</text>
<text x="74.4" y="106.9">GND</text>
<text x="32.4" y="112.1">VDC</text>
<text x="69.8" y="113.5">Pull high when USB is connected</text>
<text x="73.4" y="108.2" transform="rotate(-90 73.4 108.2)">Not important</text>
<text x="134" y="108.2" transform="rotate(-90 134 108.2)">TXD</text>
<text x="228.9" y="110">C10</text>
<text x="230.2" y="112.6">100n 50V</text>
<text x="68.1" y="118.5">+3V3</text>
<text x="78" y="118.5">VBUS</text>
<text x="79.6" y="115.6">--&gt; deactivates M-Bus</text>
<text x="196.3" y="116.6">R9</text>
<text x="196.4" y="118.9">10k</text>
<text x="204" y="116.6">R10</text>
<text x="204" y="118.9">10k</text>
<text x="213.5" y="117.8">U3</text>
<text x="247.2" y="117.9">R13</text>
<text x="254.8" y="117.9">R15</text>
<text x="103.7" y="123.5">+3V3</text>
<text x="172.8" y="122.5">Reset</text>
<text x="173.7" y="120.2">JP1</text>
<text x="185.2" y="120.9" transform="rotate(-90 185.2 120.9)">RST</text>
<text x="206.5" y="124.5">1</text>
<text x="208.8" y="125.3">RST</text>
<text x="211" y="120.3">ESP-12F</text>
<text x="220.7" y="121.4" transform="rotate(-90 220.7 121.4)">8</text>
<text x="224.2" y="120.9">GND</text>
<text x="227.8" y="125.3">GPIO0</text>
<text x="234" y="124.5">18</text>
<text x="241" y="120.9" transform="rotate(-90 241 120.9)">FLASH</text>
<text x="247.2" y="120.2">10k</text>
<text x="254.8" y="120.2">10k</text>
<text x="260.6" y="122.5">Flash</text>
<text x="261.3" y="120.2">JP2</text>
<text x="64.9" y="130.9" transform="rotate(-90 64.9 130.9)">D4</text>
<text x="82" y="129.3">R5</text>
<text x="82.1" y="131.6">10k</text>
<text x="107.4" y="131.8">R8</text>
<text x="172.2" y="126.2">1</text>
<text x="177.3" y="126.2">2</text>
<text x="189.3" y="131.6">C7</text>
<text x="206.5" y="129.5">3</text>
<text x="208.8" y="130.4">EN</text>
<text x="221.6" y="126.4" transform="rotate(-90 221.6 126.4)">VCC</text>
<text x="223.7" y="127.9">GPIO1/TXD</text>
<text x="227.8" y="130.4">GPIO2</text>
<text x="234" y="129.5">17</text>
<text x="234" y="127">22</text>
<text x="240.8" y="127.9">uC_TXD</text>
<text x="259.9" y="126.2">1</text>
<text x="264.9" y="126.2">2</text>
<text x="10.4" y="135.9">C</text>
<text x="29.4" y="136" transform="rotate(-90 29.4 136)">D1</text>
<text x="40.8" y="136" transform="rotate(-90 40.8 136)">D8</text>
<text x="56.6" y="134.4">R2</text>
<text x="56.8" y="136.7">130k</text>
<text x="67.2" y="133.1" transform="rotate(-90 67.2 133.1)">DSK110</text>
<text x="90" y="136.2">LM393</text>
<text x="91" y="133.9">U2A</text>
<text x="107.6" y="134.2">1.8k</text>
<text x="161.3" y="136.1">R10 &amp; C7 timing</text>
<text x="167.1" y="132.3">GND</text>
<text x="189.6" y="134.2">100n 50V</text>
<text x="206.5" y="134.6">2</text>
<text x="208.8" y="135.5">ADC</text>
<text x="223.5" y="133">GPIO3/RXD</text>
<text x="227.8" y="135.5">GPIO4</text>
<text x="234" y="134.6">19</text>
<text x="234" y="137.2">20</text>
<text x="234" y="132.1">21</text>
<text x="240.8" y="133">M-Bus_Data_out</text>
<text x="245.1" y="136.4">Short &quot;Flash&quot; then short &quot;Reset&quot; for a</text>
<text x="267.4" y="132.3">GND</text>
<text x="285.4" y="135.9">C</text>
<text x="15.8" y="143.6" transform="rotate(-90 15.8 143.6)">X1</text>
<text x="23" y="142.2">1</text>
<text x="23" y="139.7">2</text>
<text x="31.7" y="138.2" transform="rotate(-90 31.7 138.2)">DSK110</text>
<text x="34.3" y="142.2">MBUS</text>
<text x="43.1" y="138.2" transform="rotate(-90 43.1 138.2)">DSK110</text>
<text x="45.7" y="139.7">MBUS</text>
<text x="62.2" y="143.5">25,3V =&gt; 1.8V</text>
<text x="85.9" y="139.7">3</text>
<text x="87.8" y="140.6">+</text>
<text x="98.6" y="142.2">1</text>
<text x="120.6" y="141">Connect to UART RX</text>
<text x="120.9" y="143.1">M-Bus_Data_out</text>
<text x="161.3" y="138.1">is critical for</text>
<text x="161.3" y="140.2">selecting flash mode</text>
<text x="161.3" y="142.2">via USB.</text>
<text x="183.6" y="142.5">GND</text>
<text x="206" y="142.2">10</text>
<text x="206.5" y="139.7">9</text>
<text x="208.8" y="143.1">MISO</text>
<text x="208.8" y="140.6">CS0</text>
<text x="226.8" y="140.6">GPIO12</text>
<text x="226.8" y="143.1">GPIO13</text>
<text x="227.8" y="138">GPIO5</text>
<text x="234.5" y="139.7">6</text>
<text x="234.5" y="142.2">7</text>
<text x="245.1" y="138.4">small time to enter Flash Mode.</text>
<text x="256.2" y="143">R14</text>
<text x="20.3" y="146">M-BUS</text>
<text x="29.4" y="148.7" transform="rotate(-90 29.4 148.7)">D7</text>
<text x="40.8" y="148.7" transform="rotate(-90 40.8 148.7)">D9</text>
<text x="56.6" y="144.5">R1</text>
<text x="56.7" y="146.9">10k</text>
<text x="85.9" y="144.8">2</text>
<text x="89.7" y="148.9">+3V3</text>
<text x="97.8" y="144.8">Open collector output</text>
<text x="206" y="144.8">11</text>
<text x="206" y="147.3">12</text>
<text x="206" y="149.9">13</text>
<text x="208.8" y="145.7">GPIO9</text>
<text x="208.8" y="148.2">GPIO10</text>
<text x="226.8" y="148.2">GPIO15</text>
<text x="226.8" y="145.7">GPIO14</text>
<text x="234" y="147.3">16</text>
<text x="234.5" y="149.9">4</text>
<text x="234.5" y="144.8">5</text>
<text x="256.3" y="145.3">10k</text>
<text x="18.3" y="151.2" transform="rotate(-90 18.3 151.2)">WJ350V-3.96-2P-14-00A</text>
<text x="31.7" y="150.9" transform="rotate(-90 31.7 150.9)">DSK110</text>
<text x="43.1" y="150.9" transform="rotate(-90 43.1 150.9)">DSK110</text>
<text x="93.4" y="156">R6</text>
<text x="206" y="152.4">14</text>
<text x="208.8" y="150.7">MOSI</text>
<text x="208.8" y="153.3">SCLK</text>
<text x="221.6" y="154.7" transform="rotate(-90 221.6 154.7)">GND</text>
<text x="226.8" y="150.7">GPIO16</text>
<text x="245.3" y="155.7">D5</text>
<text x="256.2" y="155.9">R20</text>
<text x="93.5" y="158.3">10k</text>
<text x="125.3" y="157.8">+3V3</text>
<text x="195.6" y="157.7">When using ESP-07</text>
<text x="195.6" y="159.7">with external antenna</text>
<text x="195.6" y="161.8">remove antenna jumper</text>
<text x="220.7" y="157.4" transform="rotate(-90 220.7 157.4)">15</text>
<text x="243.6" y="158.3">Purple</text>
<text x="255.7" y="158.4">470R</text>
<text x="262.3" y="159">GND</text>
<text x="93.4" y="166.1">R7</text>
<text x="140.7" y="166.5" transform="rotate(-90 140.7 166.5)">8</text>
<text x="195.6" y="163.8">on module!</text>
<text x="219.2" y="164.1">GND</text>
<text x="52.8" y="169.2">GND</text>
<text x="93.5" y="168.4">10k</text>
<text x="129.6" y="172.3">C6</text>
<text x="141.6" y="170.2" transform="rotate(-90 141.6 170.2)">V+</text>
<text x="142.7" y="171.2">U2C</text>
<text x="142.8" y="173.5">LM393</text>
<text x="23.1" y="174.9">H1</text>
<text x="23.2" y="177.3">M2.5</text>
<text x="33.2" y="174.9">H2</text>
<text x="33.4" y="177.3">M2.5</text>
<text x="42.1" y="174.9">H3</text>
<text x="42.3" y="177.3">M2.5</text>
<text x="51" y="174.9">H4</text>
<text x="51.2" y="177.3">M2.5</text>
<text x="89.6" y="176.8">GND</text>
<text x="129.9" y="174.8">100n 50V</text>
<text x="140.7" y="177.9" transform="rotate(-90 140.7 177.9)">4</text>
<text x="159.5" y="178.3">U2B</text>
<text x="10.4" y="185.9">D</text>
<text x="18.5" y="183.1">GND</text>
<text x="28.7" y="183.1">GND</text>
<text x="37.5" y="183.1">GND</text>
<text x="46.4" y="183.1">GND</text>
<text x="154.5" y="184.1">5</text>
<text x="156.3" y="185">+</text>
<text x="158.5" y="180.6">LM393</text>
<text x="185.4" y="184.1">1 1</text>
<text x="285.4" y="185.9">D</text>
<text x="125.2" y="186.9">GND</text>
<text x="154.5" y="189.2">6</text>
<text x="156.3" y="190.1">_</text>
<text x="167.2" y="186.7">7</text>
<text x="148" y="197.1">GND</text>
<text x="205.7" y="194.3">30th April 2023</text>
<text x="238.8" y="196.8">Tobias Ecker OE3TEC</text>
<text x="268" y="194.3">3</text>
<text x="35" y="199.9">1</text>
<text x="85" y="199.9">2</text>
<text x="135" y="199.9">3</text>
<text x="185" y="199.9">4</text>
<text x="235" y="199.9">5</text>
<text x="285" y="199.9">6</text>
</g>
</svg>
